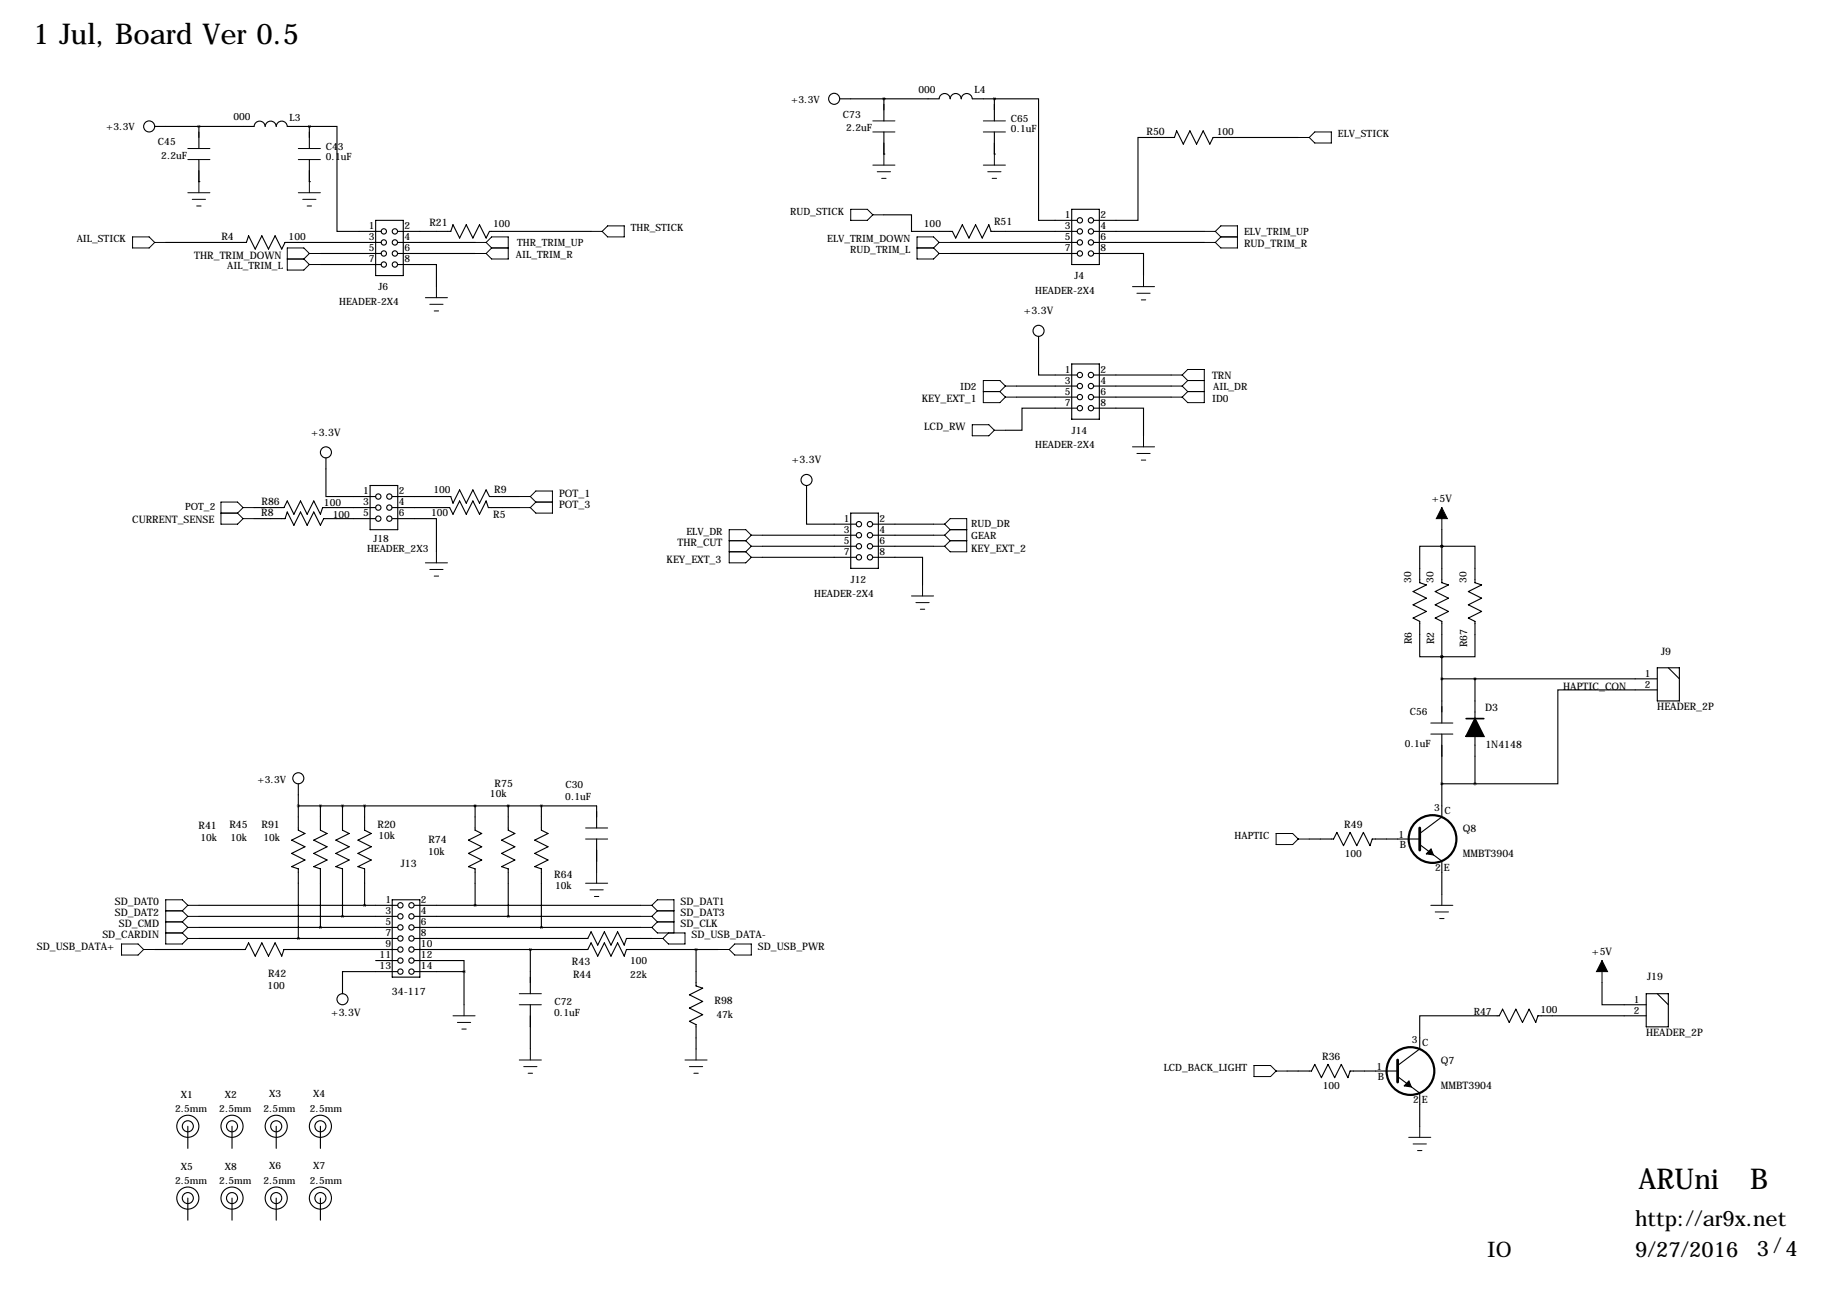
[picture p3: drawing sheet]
<svg xmlns="http://www.w3.org/2000/svg" width="419mm" height="297mm" viewBox="0 0 419 297" stroke-linecap="round" stroke-linejoin="round" font-family="sans-serif">
<g fill="none" stroke="#000" stroke-width=".25">
<path d="M35.6 29.1h22.8a1.27 1.27 0 0 1 1.3-1.3 1.27 1.27 0 0 1 1.3 1.3 1.27 1.27 0 0 1 1.2-1.3 1.27 1.27 0 0 1 1.3 1.3 1.27 1.27 0 0 1 1.3-1.3 1.27 1.27 0 0 1 1.2 1.3h5.1M45.7 29.1h.1M45.7 29.1v5M45.7 36.7v5.1M71.1 29.1h.1M71.1 29.1h6.4v24.1h10.1M71.1 29.1v5M71.1 36.7v5.1M193 22.7h22.9M203.2 22.7h.1M203.2 35.4h.1M203.2 22.7v5.1"/>
<path d="M203.2 30.3v5.1M215.9 22.7a1.27 1.27 0 0 1 1.3-1.2 1.27 1.27 0 0 1 1.2 1.2 1.27 1.27 0 0 1 1.3-1.2 1.27 1.27 0 0 1 1.3 1.2 1.27 1.27 0 0 1 1.3-1.2 1.27 1.27 0 0 1 1.2 1.2h5.1M228.6 22.7h.1M228.6 35.4h.1M228.6 22.7h10.2v28h8.8M228.6 22.7v5.1M228.6 30.3v5.1M298.4 31.6h-19.5l-.8 1.5-1.5-3-1.5 3-1.5-3-1.6 3-1.5-3-.5 1.5h-8.4v19.1h-10.1M38.1 55.7h18.5l.5-1.5 1.6 3.1 1.5-3.1 1.5 3.1 1.5-3.1 1.6 3.1 .7-1.6h22.1M45.7 41.8h.1M71.1 41.8h.1M73.7 58.3h13.9"/>
<path d="M86.4 50.7h6.3v12.7h-6.3zM91.4 53.2h12.2l.5-1.5 1.6 3 1.5-3 1.5 3 1.5-3 1.6 3 .7-1.5h23.4M91.4 55.7h17.8M91.4 58.3h17.8M203.2 49.4h6.3v3.8h9.4l.8 1.5 1.5-3 1.6 3 1.5-3 1.5 3 1.5-3 .5 1.5h19.8M218.4 55.7h29.2M218.4 58.3h29.2M246.4 48.1h6.3v12.7h-6.3zM251.5 58.3h11.4v5.1M251.5 53.2h25.4M251.5 55.7h25.4M73.7 60.8h13.9"/>
<path d="M91.4 60.8h8.9v5.1M238.8 77.3v8.9h8.8M233.7 88.8h13.9M233.7 91.3h13.9M246.4 83.7h6.3v12.7h-6.3zM247.6 93.8h-12.7v5.1h-3.8M251.5 93.8h11.4v6.4M251.5 86.2h17.7M251.5 88.8h17.7M251.5 91.3h17.7M58.4 116.7h6.9l.7-1.5 1.6 3 1.5-3 1.5 3 1.5-3 1.6 3 .5-1.5h12.2M58.4 119.2h7.1l.5-1.5 1.6 3.1 1.5-3.1 1.5 3.1 1.5-3.1 1.6 3.1 .7-1.6h12"/>
<path d="M74.9 105.3v8.9h11.5M85.1 111.6h6.3v10.2h-6.3zM90.2 119.2h10.1v7.7M90.2 116.7h13.2l.7 1.5 1.6-3 1.5 3 1.5-3 1.5 3 1.6-3 .5 1.5h7.1M90.2 114.2h13.4l.5 1.5 1.6-3.1 1.5 3.1 1.5-3.1 1.5 3.1 1.6-3.1 .7 1.6h6.9M185.4 111.6v8.9h11.4M195.6 118h6.3v12.7h-6.3zM175.3 123h21.5M175.3 125.6h21.5M175.3 128.1h21.5M200.7 128.1h11.4v6.4M200.7 120.5h13.9"/>
<path d="M200.7 123h13.9M200.7 125.6h13.9M331.5 125.6h7.6v8.4l1.5 .5-3 1.5 3 1.5-3 1.6 3 1.5-3 1.5 1.5 .8v8.1h-7.6M331.5 125.6h-5.1v8.4l1.5 .5-3 1.5 3 1.5-3 1.6 3 1.5-3 1.5 1.5 .8v8.1h5.1M331.5 125.6h.1M331.5 121.8v12.2l1.5 .5-3.1 1.5 3.1 1.5-3.1 1.6 3.1 1.5-3.1 1.5 1.6 .8v23.3M331.5 151h.1M331.5 156.1h49.5M339.1 156.1v9.1M381 158.6h-22.9v21.6h-19M381 153.5h5.1v7.6h-5.1zM383.5 153.5l2.6 2.6"/>
<path d="M331.5 168.8v19l-5.1 3.8M339.1 169.3v10.9M68.6 180.2v10.7l1.5 .7-3 1.6 3 1.5-3 1.5 3 1.5-3 1.5 1.5 .6v16M68.6 185.3h68.6v5.1M73.7 185.3v5.6l1.5 .7-3.1 1.6 3.1 1.5-3.1 1.5 3.1 1.5-3.1 1.5 1.6 .6v13.4M78.7 185.3v5.6l1.6 .7-3.1 1.6 3.1 1.5-3.1 1.5 3.1 1.5-3.1 1.5 1.5 .6v10.9M83.8 185.3v5.6l1.5 .7-3 1.6 3 1.5-3 1.5 3 1.5-3 1.5 1.5 .6v8.3M109.2 185.3v5.6l1.5 .7-3 1.6 3 1.5-3 1.5 3 1.5-3 1.5 1.5 .6v8.3M116.8 185.3v5.6l1.6 .7-3.1 1.6 3.1 1.5-3.1 1.5 3.1 1.5-3.1 1.5 1.5 .6v10.9M124.5 185.3v5.6l1.5 .7-3.1 1.6 3.1 1.5-3.1 1.5 3.1 1.5-3.1 1.5 1.6 .6v13.4M137.2 192.9v7.6M301 192.9h5.6l.7-1.5 1.6 3 1.5-3 1.5 3 1.5-3 1.6 3 .5-1.5h10.9"/>
<path d="M326.4 194.2l5.1 3.8v7.6M331.5 180.2h7.6M35.6 218.3h20.8l.7-1.5 1.6 3 1.5-3 1.5 3 1.5-3 1.6 3 .5-1.5h26.1M45.7 215.8h45.7M45.7 208.1h45.7M45.7 210.7h45.7M45.7 213.2h45.7M90.2 206.9h6.3v17.7h-6.3zM95.2 218.3h39.9l.8-1.5 1.5 3 1.5-3 1.6 3 1.5-3 1.5 3 .5-1.5h21.1M95.2 215.8h39.9l.8-1.6 1.5 3.1 1.5-3.1 1.6 3.1 1.5-3.1 1.5 3.1 .5-1.5h5.9M95.2 208.1h52.1M95.2 210.7h52.1"/>
<path d="M95.2 213.2h52.1M121.9 218.3v10.2M160 218.3v8.4l1.5 .5-3 1.5 3 1.5-3 1.6 3 1.5-3 1.5 1.5 .8v5.6M86.4 220.8h5M91.4 223.4h-12.7v5.1M95.2 220.8h11.5v2.6M95.2 223.4h11.5M106.7 223.4v7.6M121.9 231v10.2M368.3 225.9v5.1h10.2M378.5 233.5h-24.9l-.5 1.6-1.6-3.1-1.5 3.1-1.5-3.1-1.5 3.1-1.6-3.1-.7 1.5h-18.3v7.7l-5.1 3.8M378.5 228.5h5v7.6h-5z"/>
<path d="M381 228.5l2.5 2.5M43.2 258.9v5.1M53.3 258.9v5.1M63.5 258.9v5.1M73.7 258.9v5.1M295.9 246.2h5.6l.8-1.5 1.5 3.1 1.5-3.1 1.5 3.1 1.6-3.1 1.5 3.1 .5-1.6h10.9M321.3 247.5l5.1 3.8v7.6M43.2 275.4v5.1M53.3 275.4v5.1M63.5 275.4v5.1M73.7 275.4v5.1"/>
<circle cx="34.3" cy="29.1" r="1.27"/>
<circle cx="191.8" cy="22.7" r="1.27"/>
<circle cx="88.2" cy="55.7" r=".61"/>
<circle cx="88.2" cy="58.3" r=".61"/>
<circle cx="88.2" cy="53.2" r=".61"/>
<circle cx="90.8" cy="55.7" r=".61"/>
<circle cx="90.8" cy="58.3" r=".61"/>
<circle cx="90.8" cy="53.2" r=".61"/>
<circle cx="248.3" cy="55.7" r=".61"/>
<circle cx="248.3" cy="58.3" r=".61"/>
<circle cx="248.3" cy="53.2" r=".61"/>
<circle cx="248.3" cy="50.7" r=".61"/>
<circle cx="250.8" cy="55.7" r=".61"/>
<circle cx="250.8" cy="58.3" r=".61"/>
<circle cx="250.8" cy="50.7" r=".61"/>
<circle cx="250.8" cy="53.2" r=".61"/>
<circle cx="88.2" cy="60.8" r=".61"/>
<circle cx="90.8" cy="60.8" r=".61"/>
<circle cx="238.8" cy="76.1" r="1.27"/>
<circle cx="248.3" cy="93.8" r=".61"/>
<circle cx="248.3" cy="86.2" r=".61"/>
<circle cx="248.3" cy="91.3" r=".61"/>
<circle cx="248.3" cy="88.8" r=".61"/>
<circle cx="250.8" cy="93.8" r=".61"/>
<circle cx="250.8" cy="86.2" r=".61"/>
<circle cx="250.8" cy="91.3" r=".61"/>
<circle cx="250.8" cy="88.8" r=".61"/>
<circle cx="74.9" cy="104" r="1.27"/>
<circle cx="87" cy="119.2" r=".61"/>
<circle cx="87" cy="114.2" r=".61"/>
<circle cx="87" cy="116.7" r=".61"/>
<circle cx="89.5" cy="119.2" r=".61"/>
<circle cx="89.5" cy="114.2" r=".61"/>
<circle cx="89.5" cy="116.7" r=".61"/>
<circle cx="185.4" cy="110.3" r="1.27"/>
<circle cx="197.5" cy="128.1" r=".61"/>
<circle cx="197.5" cy="123" r=".61"/>
<circle cx="197.5" cy="125.6" r=".61"/>
<circle cx="197.5" cy="120.5" r=".61"/>
<circle cx="200" cy="128.1" r=".61"/>
<circle cx="200" cy="123" r=".61"/>
<circle cx="200" cy="125.6" r=".61"/>
<circle cx="200" cy="120.5" r=".61"/>
<circle cx="68.6" cy="178.9" r="1.27"/>
<circle cx="92" cy="215.8" r=".61"/>
<circle cx="92" cy="213.2" r=".61"/>
<circle cx="92" cy="210.7" r=".61"/>
<circle cx="92" cy="218.3" r=".61"/>
<circle cx="92" cy="208.1" r=".61"/>
<circle cx="94.6" cy="215.8" r=".61"/>
<circle cx="94.6" cy="213.2" r=".61"/>
<circle cx="94.6" cy="210.7" r=".61"/>
<circle cx="94.6" cy="218.3" r=".61"/>
<circle cx="94.6" cy="208.1" r=".61"/>
<circle cx="78.7" cy="229.7" r="1.27"/>
<circle cx="92" cy="223.4" r=".61"/>
<circle cx="92" cy="220.8" r=".61"/>
<circle cx="94.6" cy="223.4" r=".61"/>
<circle cx="94.6" cy="220.8" r=".61"/>
<circle cx="43.2" cy="258.9" r="1.27"/>
<circle cx="43.2" cy="258.9" r="2.54"/>
<circle cx="53.3" cy="258.9" r="1.27"/>
<circle cx="53.3" cy="258.9" r="2.54"/>
<circle cx="63.5" cy="258.9" r="1.27"/>
<circle cx="63.5" cy="258.9" r="2.54"/>
<circle cx="73.7" cy="258.9" r="1.27"/>
<circle cx="73.7" cy="258.9" r="2.54"/>
<circle cx="43.2" cy="275.4" r="1.27"/>
<circle cx="43.2" cy="275.4" r="2.54"/>
<circle cx="53.3" cy="275.4" r="1.27"/>
<circle cx="53.3" cy="275.4" r="2.54"/>
<circle cx="63.5" cy="275.4" r="1.27"/>
<circle cx="63.5" cy="275.4" r="2.54"/>
<circle cx="73.7" cy="275.4" r="1.27"/>
<circle cx="73.7" cy="275.4" r="2.54"/>
</g>
<g fill="none" stroke="#000" stroke-width=".23">
<path d="M43.2 34.1h5.1M43.2 36.7h5.1M68.6 34.1h5.1M68.6 36.7h5.1M200.7 27.8h5M200.7 30.3h5M200.7 38h5M201.7 39.5h3M203.2 35.4v2.6M226.1 27.8h5M226.1 30.3h5M226.1 38h5"/>
<path d="M227.1 39.5h3M228.6 35.4v2.6M298.4 31.6h2.6M301 31.6l1.3-1.3h3.8v2.6h-3.8zM30.5 54.5h3.8l1.3 1.2-1.3 1.3h-3.8zM35.6 55.7h2.5M43.2 44.3h5.1M44.2 45.8h3M45.2 47.4h1M45.7 41.8v2.5M66 59.5h3.8M68.6 44.3h5.1"/>
<path d="M69.6 45.8h3M69.8 59.5l1.3 1.3M70.6 47.4h1M71.1 41.8v2.5M71.1 58.3l-1.3-1.3h-3.8v5.1h3.8l1.3-1.3M71.1 58.3h2.6M71.1 58.3l-1.3 1.2M109.2 55.7h2.6M109.2 58.3h2.6M111.8 55.7l1.2-1.2h3.8v5h-3.8l-1.2-1.2M111.8 55.7l1.2 1.3M113 57h3.8"/>
<path d="M113 57l-1.2 1.3M135.9 53.2h2.5M138.4 53.2l1.3-1.3h3.8v2.6h-3.8zM195.6 48.1h3.8l1.3 1.3-1.3 1.3h-3.8zM200.7 49.4h2.5M202.7 41h1M210.8 57h3.8M214.6 57l1.3 1.3M215.9 55.7l-1.3-1.2h-3.8v5h3.8l1.3-1.2M215.9 55.7h2.5M215.9 58.3h2.5M215.9 55.7l-1.3 1.3"/>
<path d="M228.1 41h1M276.9 53.2h2.5M276.9 55.7h2.5M279.4 53.2l1.3-1.3h3.8v5.1h-3.8l-1.3-1.3M279.4 53.2l1.3 1.3M280.7 54.5h3.8M280.7 54.5l-1.3 1.2M71.1 60.8h2.6M97.8 68.4h5.1M98.8 70h3.1M99.8 71.5h1M100.3 65.9v2.5"/>
<path d="M260.3 65.9h5.1M261.4 67.4h3M262.4 68.9h1M262.9 63.4v2.5M223.5 97.6h3.8l1.3 1.3-1.3 1.3h-3.8zM226.1 90h3.8M228.6 98.9h2.5M229.9 90l1.2 1.3M231.1 88.8h2.6M231.1 88.8l-1.2-1.3h-3.8v5.1h3.8l1.2-1.3M231.1 88.8l-1.2 1.2M231.1 91.3h2.6"/>
<path d="M269.2 88.8h2.6M269.2 91.3h2.6M269.2 86.2h2.6M271.8 88.8l1.2 1.2M271.8 86.2l1.2-1.3h3.9v7.7h-3.9l-1.2-1.3M271.8 86.2l1.2 1.3M273 90h3.9M273 87.5h3.9M273 87.5l-1.2 1.3M273 90l-1.2 1.3M50.8 118h3.8M54.6 118l1.3 1.2"/>
<path d="M55.9 116.7h2.5M55.9 116.7l-1.3 1.3M55.9 116.7l-1.3-1.3h-3.8v5.1h3.8l1.3-1.3M55.9 119.2h2.5M119.4 116.7h2.5M119.4 114.2h2.5M121.9 114.2l1.3-1.3h3.8v5.1h-3.8l-1.3-1.3M121.9 114.2l1.3 1.2M123.2 115.4h3.8M123.2 115.4l-1.3 1.3M260.3 102.7h5.1M261.4 104.3h3"/>
<path d="M262.4 105.8h1M262.9 100.2v2.5M331.5 116.7v5.1M97.8 129.4h5.1M98.8 130.9h3.1M99.8 132.4h1M100.3 126.9v2.5M167.6 124.3h3.8M167.6 126.9h3.8M171.4 124.3l1.3 1.3M171.4 126.9l1.3 1.2M172.7 123h2.6"/>
<path d="M172.7 123l-1.3-1.2h-3.8v7.6h3.8l1.3-1.3M172.7 123l-1.3 1.3M172.7 125.6h2.6M172.7 125.6l-1.3 1.3M172.7 128.1h2.6M209.5 137h5.1M210.6 138.5h3M212.1 134.5v2.5M214.6 123h2.6M214.6 120.5h2.6M214.6 125.6h2.6M217.2 123l1.2 1.3"/>
<path d="M217.2 120.5l1.2-1.3h3.8v7.7h-3.8l-1.2-1.3M217.2 120.5l1.2 1.3M218.4 124.3h3.8M218.4 121.8h3.8M218.4 121.8l-1.2 1.2M218.4 124.3l-1.2 1.3M211.6 140.1h1M328.9 166.2h5.1M328.9 168.8h5.1M134.6 190.4h5.1M134.6 192.9h5.1M293.4 191.6h3.8l1.2 1.3-1.2 1.3h-3.8z"/>
<path d="M298.4 192.9h2.6M27.9 217h3.8l1.3 1.3-1.3 1.3h-3.8zM33 218.3h2.6M38.1 209.4h3.8M38.1 211.9h3.8M38.1 214.5h3.8M41.9 209.4l1.3 1.3M41.9 211.9l1.3 1.3M41.9 214.5l1.3 1.3M43.2 208.1h2.5M43.2 208.1l-1.3-1.2h-3.8v10.1h3.8l1.3-1.2M43.2 208.1l-1.3 1.3"/>
<path d="M43.2 210.7h2.5M43.2 210.7l-1.3 1.2M43.2 213.2h2.5M43.2 213.2l-1.3 1.3M43.2 215.8h2.5M134.6 203.1h5.1M135.6 204.6h3.1M136.7 206.1h1M137.2 200.5v2.6M147.3 208.1h2.6M147.3 210.7h2.6M147.3 213.2h2.6"/>
<path d="M149.9 208.1l1.2 1.3M149.9 208.1l1.2-1.2h3.8v7.6M149.9 213.2l1.2 1.3h6.4v2.5h-3.8l-1.3-1.2M149.9 210.7l1.2 1.2M149.9 215.8h2.5M151.1 209.4l-1.2 1.3M151.1 211.9l-1.2 1.3M151.1 209.4h3.8M151.1 211.9h3.8M153.7 214.5l-1.3 1.3M165.1 218.3h2.5M168.9 217h3.8v2.6h-3.8l-1.3-1.3z"/>
<path d="M328.9 208.1h5.1M329.9 209.7h3.1M331 211.2h1M331.5 205.6v2.5M104.1 233.5h5.1M105.2 235.1h3M106.2 236.6h1M106.7 231v2.5M119.4 228.5h5.1M119.4 231h5.1M368.3 220.8v5.1M119.4 243.7h5.1"/>
<path d="M120.4 245.2h3M121.4 246.7h1M121.9 241.2v2.5M157.5 243.7h5.1M158.5 245.2h3M159.5 246.7h1M160 241.2v2.5M288.3 245h3.8l1.3 1.2-1.3 1.3h-3.8zM293.4 246.2h2.5M326.4 258.9v2.6M323.8 261.5h5.1M324.9 263h3"/>
<path d="M325.9 264.5h1"/>
</g>
<path d="M339.1 165.2l2 4.1h-4z" fill="#000" stroke="#000" stroke-width=".38"/>
<path d="M337.1 165.2h4" fill="none" stroke="#000" stroke-width=".38"/>
<g fill="none" stroke="#000" stroke-width=".51">
<circle cx="329.3" cy="192.9" r="5.5"/>
<circle cx="324.3" cy="246.2" r="5.5"/>
</g>
<path d="M326.4 190.4v5M321.3 243.7v5.1" fill="none" stroke="#000" stroke-width=".63"/>
<path d="M329 195.2l.5 1.4-1.6-.3zM323.9 248.5l.6 1.4-1.7-.3z" fill="#000" stroke="#000" stroke-width=".25"/>
<path d="M331.5 116.7l1.2 2.5h-2.5zM368.3 220.8l1.3 2.6h-2.6z" fill="#000" stroke="#000" stroke-width=".23"/>
<path d="M73.6 185.3a.05 .05 0 0 0 .1 0 .05 .05 0 0 0-.1 0zM78.7 185.3a.05 .05 0 0 0 .1 0 .05 .05 0 0 0-.1 0zM116.8 185.3a.05 .05 0 0 0 .1 0 .05 .05 0 0 0-.1 0zM124.4 185.3a.05 .05 0 0 0 .1 0 .05 .05 0 0 0-.1 0zM78.7 210.7a.05 .05 0 0 0 .1 0 .05 .05 0 0 0-.1 0zM73.6 213.2a.05 .05 0 0 0 .1 0 .05 .05 0 0 0-.1 0zM116.8 210.7a.05 .05 0 0 0 .1 0 .05 .05 0 0 0-.1 0zM124.4 213.2a.05 .05 0 0 0 .1 0 .05 .05 0 0 0-.1 0zM331.4 125.6a.05 .05 0 0 0 .1 0 .05 .05 0 0 0-.1 0zM331.4 151a.05 .05 0 0 0 .1 0 .05 .05 0 0 0-.1 0zM331.4 151a.05 .05 0 0 0 .1 0 .05 .05 0 0 0-.1 0zM331.4 156.1a.05 .05 0 0 0 .1 0 .05 .05 0 0 0-.1 0zM331.4 125.6a.05 .05 0 0 0 .1 0 .05 .05 0 0 0-.1 0zM331.4 180.2a.05 .05 0 0 0 .1 0 .05 .05 0 0 0-.1 0z" fill="#000" stroke="#000" stroke-width=".63"/>
<g font-size="6.6">
<text x="7.6" y="10">1 Jul, Board Ver 0.5</text>
<text x="376.7" y="273.4">ARUni</text>
<text x="402.3" y="273.4">B</text>
</g>
<g font-size="4.9">
<text x="375.9" y="281.8">http://ar9x.net</text>
<text x="341.9" y="288.9">IO</text>
<text x="375.9" y="288.9">9/27/2016</text>
<text x="403.9" y="288.7">3/4</text>
</g>
<g font-size="2.4">
<text x="263.6" y="31">R50</text>
<text x="98.7" y="52.1">R21</text>
<text x="228.5" y="51.8">R51</text>
<text x="44.7" y="59.5">THR_TRIM_DOWN</text>
<text x="50.9" y="55.1">R4</text>
<text x="286" y="56.8">RUD_TRIM_R</text>
<text x="235.4" y="72.2">+3.3V</text>
<text x="278.6" y="87.2">TRN</text>
<text x="211.9" y="92.3">KEY_EXT_1</text>
<text x="71.5" y="100.2">+3.3V</text>
<text x="212.5" y="98.9">LCD_RW</text>
<text x="182" y="106.5">+3.3V</text>
<text x="113.6" y="113.4">R9</text>
<text x="60" y="118.6">R8</text>
<text x="60.1" y="116.2">R86</text>
<text x="113.4" y="119.1">R5</text>
<text x="128.5" y="116.7">POT_3</text>
<text x="128.5" y="114.2">POT_1</text>
<text x="329.2" y="115.4">+5V</text>
<text x="30.4" y="120.3">CURRENT_SENSE</text>
<text x="155.8" y="125.6">THR_CUT</text>
<text x="153.2" y="129.4">KEY_EXT_3</text>
<text x="223.3" y="126.9">KEY_EXT_2</text>
<text x="324.6" y="148.1" transform="rotate(-90 324.6 148.1)">R6</text>
<text x="329.7" y="148.1" transform="rotate(-90 329.7 148.1)">R2</text>
<text x="337.3" y="148.8" transform="rotate(-90 337.3 148.8)">R67</text>
<text x="381.9" y="150.5">J9</text>
<text x="359.4" y="158.6">HAPTIC_CON</text>
<text x="341.4" y="163.6">D3</text>
<text x="381" y="163.3">HEADER_2P</text>
<text x="341.5" y="172.1">1N4148</text>
<text x="113.7" y="181">R75</text>
<text x="45.6" y="190.6">R41</text>
<text x="52.8" y="190.4">R45</text>
<text x="60.1" y="190.4">R91</text>
<text x="86.8" y="190.4">R20</text>
<text x="309" y="190.4">R49</text>
<text x="336.3" y="191.4">Q8</text>
<text x="98.5" y="193.9">R74</text>
<text x="336.3" y="197.1">MMBT3904</text>
<text x="92.1" y="199.2">J13</text>
<text x="127.4" y="201.8">R64</text>
<text x="26.4" y="208.1">SD_DAT0</text>
<text x="156.5" y="208.1">SD_DAT1</text>
<text x="23.5" y="215.8">SD_CARDIN</text>
<text x="26.4" y="210.7">SD_DAT2</text>
<text x="27.3" y="213.2">SD_CMD</text>
<text x="156.5" y="210.7">SD_DAT3</text>
<text x="156.5" y="213.2">SD_CLK</text>
<text x="159" y="215.8">SD_USB_DATA-</text>
<text x="8.5" y="218.3">SD_USB_DATA+</text>
<text x="131.5" y="221.9">R43</text>
<text x="174.2" y="218.3">SD_USB_PWR</text>
<text x="366" y="219.6">+5V</text>
<text x="61.6" y="224.6">R42</text>
<text x="131.8" y="224.9">R44</text>
<text x="378.7" y="225.4">J19</text>
<text x="76.1" y="233.5">+3.3V</text>
<text x="90.1" y="228.9">34-117</text>
<text x="164.3" y="230.9">R98</text>
<text x="378.5" y="238.2">HEADER_2P</text>
<text x="304" y="243.7">R36</text>
<text x="331.2" y="244.7">Q7</text>
<text x="331.2" y="250.4">MMBT3904</text>
</g>
<g font-size="2.3">
<text x="181.9" y="23.6">+3.3V</text>
<text x="211.1" y="21.3">000</text>
<text x="224" y="21.4">L4</text>
<text x="24.4" y="29.9">+3.3V</text>
<text x="53.6" y="27.6">000</text>
<text x="66.6" y="27.8">L3</text>
<text x="193.8" y="27">C73</text>
<text x="232.4" y="28.1">C65</text>
<text x="36.3" y="33.4">C45</text>
<text x="74.9" y="34.4">C43</text>
<text x="194.6" y="30.2">2.2uF</text>
<text x="232.4" y="30.4">0.1uF</text>
<text x="279.7" y="31.1">100</text>
<text x="307.6" y="31.6">ELV_STICK</text>
<text x="37.1" y="36.5">2.2uF</text>
<text x="74.9" y="36.8">0.1uF</text>
<text x="84.8" y="52.7">1</text>
<text x="93" y="52.7">2</text>
<text x="113.3" y="52.2">100</text>
<text x="145" y="53.2">THR_STICK</text>
<text x="181.7" y="49.4">RUD_STICK</text>
<text x="212.4" y="52.2">100</text>
<text x="244.8" y="50.2">1</text>
<text x="244.8" y="52.7">3</text>
<text x="253" y="50.2">2</text>
<text x="253" y="52.7">4</text>
<text x="286" y="54">ELV_TRIM_UP</text>
<text x="17.6" y="55.7">AIL_STICK</text>
<text x="66.3" y="55.2">100</text>
<text x="84.8" y="55.2">3</text>
<text x="84.8" y="57.8">5</text>
<text x="93" y="55.2">4</text>
<text x="93" y="57.8">6</text>
<text x="118.6" y="59.3">AIL_TRIM_R</text>
<text x="118.9" y="56.5">THR_TRIM_UP</text>
<text x="190.2" y="55.7">ELV_TRIM_DOWN</text>
<text x="195.5" y="58.3">RUD_TRIM_L</text>
<text x="244.8" y="55.2">5</text>
<text x="244.8" y="57.8">7</text>
<text x="253" y="55.2">6</text>
<text x="253" y="57.8">8</text>
<text x="52.2" y="61.8">AIL_TRIM_L</text>
<text x="84.8" y="60.3">7</text>
<text x="93" y="60.3">8</text>
<text x="247" y="64.1">J4</text>
<text x="78" y="70.1">HEADER-2X4</text>
<text x="87" y="66.7">J6</text>
<text x="238" y="67.5">HEADER-2X4</text>
<text x="220.7" y="89.8">ID2</text>
<text x="244.8" y="85.7">1</text>
<text x="244.8" y="88.3">3</text>
<text x="253" y="85.7">2</text>
<text x="253" y="88.3">4</text>
<text x="278.9" y="89.8">AIL_DR</text>
<text x="244.8" y="90.8">5</text>
<text x="244.8" y="93.3">7</text>
<text x="253" y="90.8">6</text>
<text x="253" y="93.3">8</text>
<text x="278.6" y="92.3">ID0</text>
<text x="246.4" y="99.7">J14</text>
<text x="238" y="103.1">HEADER-2X4</text>
<text x="83.5" y="113.7">1</text>
<text x="91.7" y="113.7">2</text>
<text x="99.6" y="113.2">100</text>
<text x="42.5" y="117.2">POT_2</text>
<text x="74.5" y="116.3">100</text>
<text x="76.5" y="119">100</text>
<text x="83.5" y="116.2">3</text>
<text x="83.5" y="118.7">5</text>
<text x="91.7" y="116.2">4</text>
<text x="91.7" y="118.7">6</text>
<text x="99.1" y="118.7">100</text>
<text x="85.9" y="124.6">J18</text>
<text x="157.8" y="123">ELV_DR</text>
<text x="194" y="120">1</text>
<text x="194" y="122.5">3</text>
<text x="194" y="125.1">5</text>
<text x="202.2" y="120">2</text>
<text x="202.2" y="122.5">4</text>
<text x="202.2" y="125.1">6</text>
<text x="223.3" y="123.8">GEAR</text>
<text x="223.3" y="121.3">RUD_DR</text>
<text x="84.4" y="126.9">HEADER_2X3</text>
<text x="194" y="127.6">7</text>
<text x="202.2" y="127.6">8</text>
<text x="187.2" y="137.4">HEADER-2X4</text>
<text x="195.6" y="134">J12</text>
<text x="324.4" y="134" transform="rotate(-90 324.4 134)">30</text>
<text x="329.5" y="134" transform="rotate(-90 329.5 134)">30</text>
<text x="337.1" y="134" transform="rotate(-90 337.1 134)">30</text>
<text x="378.2" y="155.6">1</text>
<text x="378.2" y="158.1">2</text>
<text x="324.1" y="164.5">C56</text>
<text x="323" y="171.7">0.1uF</text>
<text x="59.2" y="179.9">+3.3V</text>
<text x="112.6" y="183.3">10k</text>
<text x="130" y="183.8">0.1uF</text>
<text x="130" y="181.2">C30</text>
<text x="329.7" y="186.5">3</text>
<text x="332.1" y="187.1">C</text>
<text x="46.1" y="193.2">10k</text>
<text x="53" y="193.2">10k</text>
<text x="60.6" y="193.2">10k</text>
<text x="87" y="193">10k</text>
<text x="98.4" y="196.5">10k</text>
<text x="283.8" y="192.9">HAPTIC</text>
<text x="309.2" y="197.1">100</text>
<text x="321.5" y="192.6">1</text>
<text x="321.8" y="195">B</text>
<text x="329.9" y="200.4">2</text>
<text x="331.9" y="200.3">E</text>
<text x="88.6" y="207.6">1</text>
<text x="96.8" y="207.6">2</text>
<text x="127.6" y="204.4">10k</text>
<text x="88.6" y="210.2">3</text>
<text x="88.6" y="212.7">5</text>
<text x="88.6" y="215.3">7</text>
<text x="96.8" y="210.2">4</text>
<text x="96.8" y="212.7">6</text>
<text x="96.8" y="215.3">8</text>
<text x="87.3" y="220.3">11</text>
<text x="88.6" y="217.8">9</text>
<text x="96.8" y="217.8">10</text>
<text x="96.8" y="220.3">12</text>
<text x="144.8" y="221.7">100</text>
<text x="61.5" y="227.3">100</text>
<text x="87.3" y="222.9">13</text>
<text x="96.8" y="222.9">14</text>
<text x="144.9" y="224.7">22k</text>
<text x="127.4" y="233.6">0.1uF</text>
<text x="127.5" y="231">C72</text>
<text x="338.8" y="233.3">R47</text>
<text x="354.1" y="232.9">100</text>
<text x="375.6" y="230.5">1</text>
<text x="375.6" y="233">2</text>
<text x="164.7" y="234">47k</text>
<text x="324.6" y="239.9">3</text>
<text x="316.4" y="246">1</text>
<text x="327" y="240.4">C</text>
<text x="267.5" y="246.2">LCD_BACK_LIGHT</text>
<text x="304.1" y="250.4">100</text>
<text x="316.7" y="248.3">B</text>
<text x="40.3" y="255.6">2.5mm</text>
<text x="41.5" y="252.4">X1</text>
<text x="50.4" y="255.6">2.5mm</text>
<text x="51.7" y="252.4">X2</text>
<text x="60.6" y="255.6">2.5mm</text>
<text x="61.9" y="252.2">X3</text>
<text x="71.2" y="255.6">2.5mm</text>
<text x="72" y="252.2">X4</text>
<text x="324.9" y="253.7">2</text>
<text x="326.9" y="253.6">E</text>
<text x="41.5" y="268.9">X5</text>
<text x="51.7" y="268.9">X8</text>
<text x="61.9" y="268.7">X6</text>
<text x="72" y="268.7">X7</text>
<text x="40.3" y="272.1">2.5mm</text>
<text x="50.4" y="272.1">2.5mm</text>
<text x="60.6" y="272.1">2.5mm</text>
<text x="71.2" y="272.1">2.5mm</text>
</g>
</svg>
